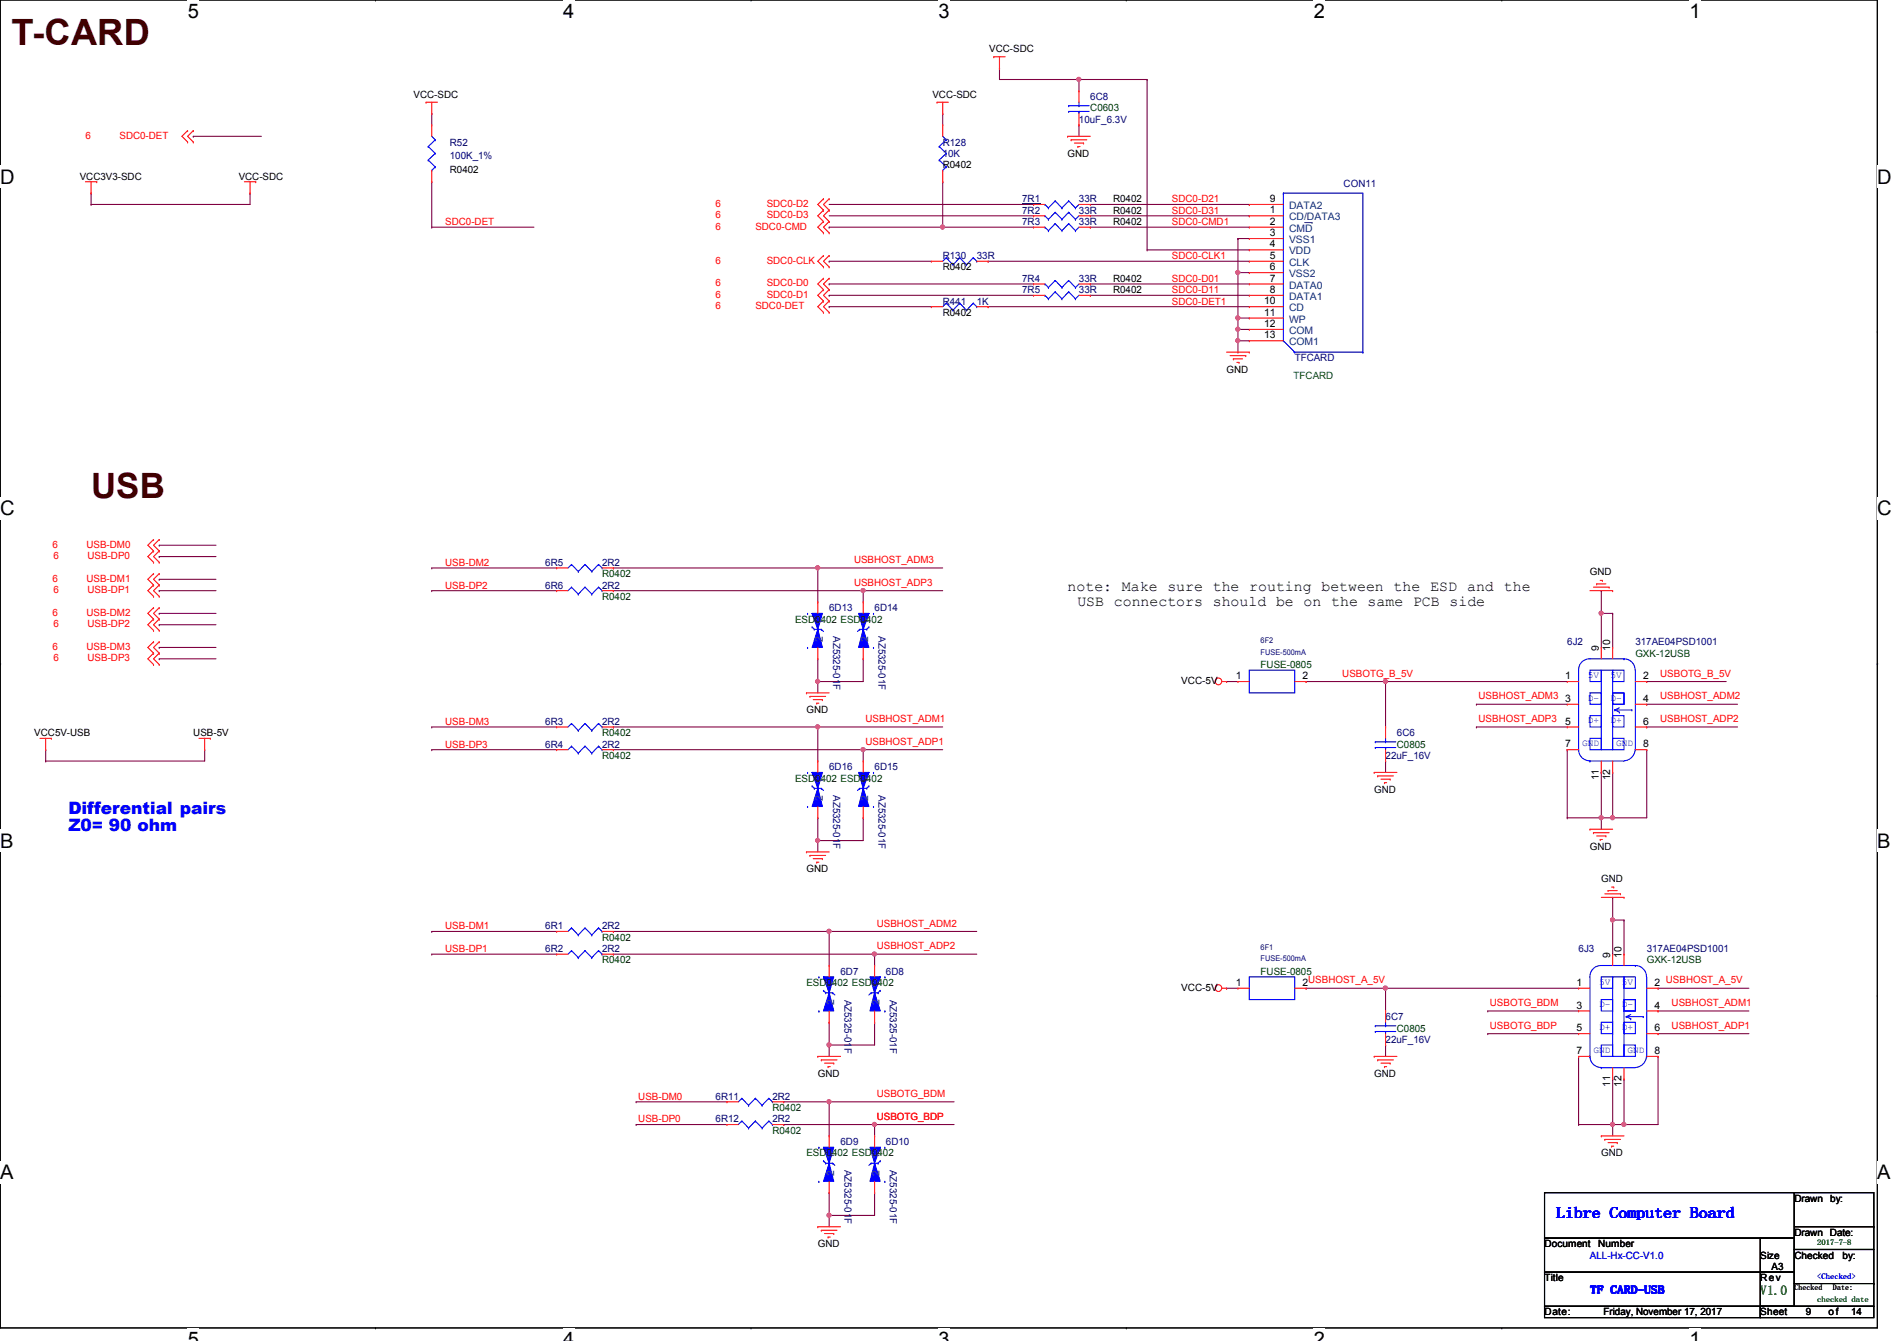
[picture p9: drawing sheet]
<svg xmlns="http://www.w3.org/2000/svg" width="297mm" height="210mm" viewBox="0 0 297 210" stroke-linecap="round" stroke-linejoin="round" font-family="sans-serif">
<path d="M0 0h294v207.9h-294z" fill="none" stroke="#000" stroke-width=".17"/>
<g fill="#fff">
<path d="M29.4 0h1.8v3.5h-1.8z"/>
<path d="M29.4 207.9h1.8v2h-1.8z"/>
</g>
<path d="M58.8 0h.1M58.8 207.9h.1" fill="none" stroke="#000" stroke-width=".17"/>
<g fill="#fff">
<path d="M88.2 0h1.7v3.5h-1.7z"/>
<path d="M88.2 207.9h1.7v2h-1.7z"/>
</g>
<path d="M117.6 0h.1M117.6 207.9h.1" fill="none" stroke="#000" stroke-width=".17"/>
<g fill="#fff">
<path d="M147 0h1.7v3.5h-1.7z"/>
<path d="M147 207.9h1.7v2h-1.7z"/>
</g>
<path d="M176.4 0h.1M176.4 207.9h.1" fill="none" stroke="#000" stroke-width=".17"/>
<g fill="#fff">
<path d="M205.7 0h1.8v3.5h-1.8z"/>
<path d="M205.7 207.9h1.8v2h-1.8z"/>
</g>
<path d="M235.2 0h.1M235.2 207.9h.1" fill="none" stroke="#000" stroke-width=".17"/>
<g fill="#fff">
<path d="M264.5 0h1.8v3.5h-1.8z"/>
<path d="M264.5 207.9h1.8v2h-1.8z"/>
<path d="M0 26h2.3v3.4h-2.3z"/>
<path d="M294 26h2.2v3.4h-2.2z"/>
<path d="M0 77.9h2.3v3.5h-2.3z"/>
<path d="M294 77.9h2.2v3.5h-2.2z"/>
</g>
<path d="M0 51.9h.1M294 51.9h.1" fill="none" stroke="#000" stroke-width=".17"/>
<g fill="#fff">
<path d="M0 129.9h2.1v3.4h-2.1z"/>
<path d="M294 129.9h2v3.4h-2z"/>
</g>
<path d="M0 103.9h.1M294 103.9h.1" fill="none" stroke="#000" stroke-width=".17"/>
<path d="M0 103.9h.1M294 103.9h.1" fill="none" stroke="#000" stroke-width=".16"/>
<g fill="#fff">
<path d="M0 181.8h2.1v3.5h-2.1z"/>
<path d="M294 181.8h2v3.5h-2z"/>
</g>
<path d="M0 155.9h.1M294 155.9h.1" fill="none" stroke="#000" stroke-width=".17"/>
<g fill="none" stroke="#800040" stroke-width=".17">
<path d="M67.6 17.8h.1M67.6 17.8v1.8M14.3 30.2h.1M14.3 32h.1M14.3 30.2v1.8M30.3 21.3h.1M30.3 21.3h10.6M39.2 30.2h.1M39.2 30.2v1.8h-24.9M67.6 35.6h.1M67.6 28.4h.1M67.6 35.6h16"/>
<path d="M67.6 28.4v7.2M193.8 49.8h.1M193.8 49.8h1.8M24.9 85.3h.1M24.9 87.1h.1M24.9 85.3h8.9M24.9 87.1h8.9M7.2 117.3h.1M7.2 119.1h.1M7.2 117.3v1.8M32 117.3h.1M32 117.3v1.8h-24.8"/>
</g>
<circle cx="193.8" cy="49.8" r=".32" fill="#f0f"/>
<circle cx="193.8" cy="49.8" r=".32" fill="none" stroke="#f0f" stroke-width=".17"/>
<g fill="none" stroke="#800040" stroke-width=".17">
<path d="M147.6 17.8h.1M147.6 17.8v1.8M129.8 35.6h.1M129.8 33.8h32M129.8 35.6h32M129.8 32h32M147.6 35.6h.1M147.6 28.4h.1M147.6 28.4v7.2M161.8 33.8h.1M161.8 32h.1M129.8 44.4h.1"/>
<path d="M129.8 46.2h.1M129.8 48h.1M129.8 44.4h32M129.8 46.2h32M129.8 48h16M154.7 40.9h.1M154.7 40.9h40.9M193.8 49.8h.1M193.8 51.6h.1M193.8 49.8v1.8M193.8 51.6h1.8"/>
</g>
<circle cx="147.6" cy="35.5" r=".32" fill="#f0f"/>
<circle cx="147.6" cy="35.5" r=".32" fill="none" stroke="#f0f" stroke-width=".17"/>
<path d="M193.8 42.7h.1M193.8 53.3h.1M193.8 42.7h1.8M193.8 51.6v1.7" fill="none" stroke="#800040" stroke-width=".17"/>
<circle cx="193.8" cy="51.5" r=".32" fill="#f0f"/>
<circle cx="193.8" cy="51.5" r=".32" fill="none" stroke="#f0f" stroke-width=".17"/>
<circle cx="193.8" cy="53.3" r=".32" fill="#f0f"/>
<circle cx="193.8" cy="53.3" r=".32" fill="none" stroke="#f0f" stroke-width=".17"/>
<path d="M156.5 10.7h.1M156.5 10.7v1.7h12.4M168.9 12.4h.1" fill="none" stroke="#800040" stroke-width=".17"/>
<circle cx="168.9" cy="12.4" r=".32" fill="#f0f"/>
<circle cx="168.9" cy="12.4" r=".32" fill="none" stroke="#f0f" stroke-width=".17"/>
<path d="M179.6 12.4h.1M179.6 12.4v26.7M179.6 39.1h.1M179.6 39.1h16M193.8 37.3h.1M193.8 37.3v5.4" fill="none" stroke="#800040" stroke-width=".17"/>
<circle cx="193.8" cy="42.6" r=".32" fill="#f0f"/>
<circle cx="193.8" cy="42.6" r=".32" fill="none" stroke="#f0f" stroke-width=".17"/>
<g fill="none" stroke="#800040" stroke-width=".17">
<path d="M193.8 37.3h.1M193.8 37.3h1.8M129.8 40.9h.1M129.8 40.9h16M154.7 48h.1M154.7 48h40.9M193.8 42.7h.1M193.8 42.7v7.1M204.5 106.7h.1M204.5 106.7h12.5M217 106.7h.1M217 119.1h.1"/>
<path d="M217 106.7v7.1M217 119.1v1.8M136.9 176h.1M136.9 176h12.5M129.8 186.7h.1M129.8 186.7v3.5"/>
</g>
<circle cx="136.9" cy="176" r=".32" fill="#f0f"/>
<circle cx="136.9" cy="176" r=".32" fill="none" stroke="#f0f" stroke-width=".17"/>
<path d="M217 106.7h.1M217 106.7h28.4" fill="none" stroke="#800040" stroke-width=".17"/>
<circle cx="216.9" cy="106.7" r=".32" fill="#f0f"/>
<circle cx="216.9" cy="106.7" r=".32" fill="none" stroke="#f0f" stroke-width=".17"/>
<path d="M192.1 106.7h.1M192.1 106.7h1.7M129.8 190.2h.1M129.8 190.2v1.8M136.9 186.7h.1M136.9 186.7v3.5h-7.1" fill="none" stroke="#800040" stroke-width=".17"/>
<circle cx="129.8" cy="190.2" r=".32" fill="#f0f"/>
<circle cx="129.8" cy="190.2" r=".32" fill="none" stroke="#f0f" stroke-width=".17"/>
<path d="M129.8 145.8h.1M129.8 145.8h23.1" fill="none" stroke="#800040" stroke-width=".17"/>
<circle cx="129.8" cy="145.8" r=".32" fill="#f0f"/>
<circle cx="129.8" cy="145.8" r=".32" fill="none" stroke="#f0f" stroke-width=".17"/>
<path d="M136.9 149.4h.1M136.9 149.4h16" fill="none" stroke="#800040" stroke-width=".17"/>
<circle cx="136.9" cy="149.3" r=".32" fill="#f0f"/>
<circle cx="136.9" cy="149.3" r=".32" fill="none" stroke="#f0f" stroke-width=".17"/>
<path d="M204.5 154.7h.1M204.5 154.7h42.7M217 154.7h.1M217 154.7v3.5M217 163.6h.1M217 163.6v1.8" fill="none" stroke="#800040" stroke-width=".17"/>
<circle cx="216.9" cy="154.7" r=".32" fill="#f0f"/>
<circle cx="216.9" cy="154.7" r=".32" fill="none" stroke="#f0f" stroke-width=".17"/>
<g fill="none" stroke="#800040" stroke-width=".17">
<path d="M250.7 120.9h.1M250.7 128h.1M250.7 120.9v8.9M252.5 120.9h.1M252.5 120.9v7.1h-1.8M96.1 145.8h.1M96.1 149.4h.1M96.1 145.8h33.7M96.1 149.4h40.8M129.8 145.8h.1M129.8 145.8v5.3M136.9 149.4h.1"/>
<path d="M136.9 149.4v1.7M192.1 154.7h.1M192.1 154.7h1.7M233 158.2h.1M233 158.2h14.2M259.6 158.2h.1M259.6 158.2h14.3M99.6 172.5h.1M99.6 172.5h14.2M122.7 176h.1M122.7 176h14.2M129.8 172.5h.1"/>
<path d="M129.8 172.5v5.3M136.9 176h.1M136.9 176v1.8M233 161.8h.1M233 161.8h14.2M259.6 161.8h.1M259.6 161.8h14.3"/>
</g>
<circle cx="250.7" cy="128" r=".32" fill="#f0f"/>
<circle cx="250.7" cy="128" r=".32" fill="none" stroke="#f0f" stroke-width=".17"/>
<g fill="none" stroke="#800040" stroke-width=".17">
<path d="M250.7 96h.1M250.7 96v5.3M250.7 96h1.8M252.5 96h.1M252.5 96v5.3M96.1 117.3h.1M96.1 113.8h.1M96.1 117.3h39.1M96.1 113.8h32M128.1 113.8h.1M128.1 113.8v5.3M135.2 117.3h.1"/>
<path d="M135.2 117.3v1.8"/>
</g>
<circle cx="250.7" cy="96" r=".32" fill="#f0f"/>
<circle cx="250.7" cy="96" r=".32" fill="none" stroke="#f0f" stroke-width=".17"/>
<g fill="none" stroke="#800040" stroke-width=".17">
<path d="M96.1 88.9h.1M96.1 92.5h.1M96.1 88.9h32M96.1 92.5h39.1M128.1 88.9h.1M128.1 88.9v5.3M135.2 92.5h.1M135.2 92.5v1.7M250.7 92.5h.1M250.7 92.5v3.5M122.7 172.5h.1M122.7 172.5h26.7"/>
<path d="M129.8 172.5h.1"/>
</g>
<circle cx="129.8" cy="172.4" r=".32" fill="#f0f"/>
<circle cx="129.8" cy="172.4" r=".32" fill="none" stroke="#f0f" stroke-width=".17"/>
<path d="M128.1 88.9h.1M128.1 88.9h19.5" fill="none" stroke="#800040" stroke-width=".17"/>
<circle cx="128" cy="88.9" r=".32" fill="#f0f"/>
<circle cx="128" cy="88.9" r=".32" fill="none" stroke="#f0f" stroke-width=".17"/>
<path d="M135.2 92.5h.1M135.2 92.5h12.4" fill="none" stroke="#800040" stroke-width=".17"/>
<circle cx="135.1" cy="92.4" r=".32" fill="#f0f"/>
<circle cx="135.1" cy="92.4" r=".32" fill="none" stroke="#f0f" stroke-width=".17"/>
<path d="M128.1 103.1h.1M128.1 103.1v3.6" fill="none" stroke="#800040" stroke-width=".17"/>
<circle cx="128" cy="106.7" r=".32" fill="#f0f"/>
<circle cx="128" cy="106.7" r=".32" fill="none" stroke="#f0f" stroke-width=".17"/>
<path d="M128.1 106.7h.1M128.1 106.7v1.8M135.2 103.1h.1M135.2 103.1v3.6h-7.1M245.4 117.3h.1M245.4 117.3v10.7M257.8 106.7h.1M257.8 106.7h12.5M245.4 128h.1M245.4 128h5.3M129.8 160h.1M129.8 160v3.6" fill="none" stroke="#800040" stroke-width=".17"/>
<circle cx="129.8" cy="163.5" r=".32" fill="#f0f"/>
<circle cx="129.8" cy="163.5" r=".32" fill="none" stroke="#f0f" stroke-width=".17"/>
<path d="M252.5 128h.1M252.5 128h5.3" fill="none" stroke="#800040" stroke-width=".17"/>
<circle cx="252.5" cy="128" r=".32" fill="#f0f"/>
<circle cx="252.5" cy="128" r=".32" fill="none" stroke="#f0f" stroke-width=".17"/>
<path d="M257.8 117.3h.1M257.8 117.3v10.7M252.5 144h.1M252.5 140.5h.1M252.5 140.5v8.9M252.5 144h1.8M254.3 144h.1M254.3 144v5.4" fill="none" stroke="#800040" stroke-width=".17"/>
<circle cx="252.5" cy="144" r=".32" fill="#f0f"/>
<circle cx="252.5" cy="144" r=".32" fill="none" stroke="#f0f" stroke-width=".17"/>
<path d="M254.3 176h.1M254.3 176h5.3" fill="none" stroke="#800040" stroke-width=".17"/>
<circle cx="254.3" cy="176" r=".32" fill="#f0f"/>
<circle cx="254.3" cy="176" r=".32" fill="none" stroke="#f0f" stroke-width=".17"/>
<path d="M252.5 176h.1M252.5 176v1.8" fill="none" stroke="#800040" stroke-width=".17"/>
<circle cx="252.5" cy="176" r=".32" fill="#f0f"/>
<circle cx="252.5" cy="176" r=".32" fill="none" stroke="#f0f" stroke-width=".17"/>
<g fill="none" stroke="#800040" stroke-width=".17">
<path d="M128.1 113.8h.1M128.1 113.8h19.5M257.8 110.2h.1M257.8 113.8h.1M257.8 110.2h14.3M257.8 113.8h14.3M259.6 154.7h.1M259.6 154.7h14.3M247.2 165.4h.1M247.2 176h.1M247.2 165.4v10.6M252.5 168.9h.1"/>
<path d="M252.5 168.9v7.1h-5.3M254.3 168.9h.1M254.3 168.9v7.1M259.6 165.4h.1M259.6 165.4v10.6"/>
</g>
<circle cx="128" cy="113.8" r=".32" fill="#f0f"/>
<circle cx="128" cy="113.8" r=".32" fill="none" stroke="#f0f" stroke-width=".17"/>
<path d="M135.2 117.3h.1M135.2 117.3h12.4" fill="none" stroke="#800040" stroke-width=".17"/>
<circle cx="135.1" cy="117.3" r=".32" fill="#f0f"/>
<circle cx="135.1" cy="117.3" r=".32" fill="none" stroke="#f0f" stroke-width=".17"/>
<path d="M128.1 128h.1M128.1 128v3.6" fill="none" stroke="#800040" stroke-width=".17"/>
<circle cx="128" cy="131.5" r=".32" fill="#f0f"/>
<circle cx="128" cy="131.5" r=".32" fill="none" stroke="#f0f" stroke-width=".17"/>
<g fill="none" stroke="#800040" stroke-width=".17">
<path d="M168.9 19.6h.1M168.9 12.4h.1M168.9 12.4v1.8M168.9 19.6v1.7M168.9 12.4h10.7M170.7 35.6h.1M170.7 35.6h24.9M170.7 33.8h24.9M170.7 32h24.9M195.6 33.8h.1M195.6 32h.1M170.7 46.2h.1"/>
<path d="M170.7 44.4h.1M170.7 46.2h24.9M170.7 44.4h24.9M193.8 53.3h.1M193.8 55.1h.1M193.8 53.3h1.8M193.8 53.3v1.8M24.9 90.7h.1M24.9 92.5h.1M24.9 96h.1M24.9 97.8h.1M24.9 90.7h8.9"/>
<path d="M24.9 92.5h8.9M24.9 96h8.9M24.9 97.8h8.9M67.6 88.9h.1M67.6 92.5h.1M67.6 92.5h19.6M67.6 88.9h19.6M24.9 101.3h.1M24.9 103.1h.1M24.9 101.3h8.9M24.9 103.1h8.9M67.6 113.8h.1"/>
<path d="M67.6 117.3h.1M67.6 113.8h19.6M67.6 117.3h19.6M231.2 110.2h.1M231.2 113.8h.1M231.2 110.2h14.2M231.2 113.8h14.2M128.1 131.6h.1M128.1 131.6v1.7M135.2 128h.1M135.2 128v3.6h-7.1M67.6 145.8h.1"/>
<path d="M67.6 149.4h.1M67.6 145.8h19.6M67.6 149.4h19.6M99.6 176h.1M99.6 176h14.2M129.8 163.6h.1M129.8 163.6v1.8M136.9 160h.1M136.9 160v3.6h-7.1M252.5 176h.1M252.5 176h1.8"/>
</g>
<g fill="none" stroke="#f00" stroke-width=".17">
<path d="M66.7 16h.1M66.7 16h1.8M67.6 17.8h.1M67.6 16v1.8M146.7 16h.1M146.7 16h1.8M147.6 17.8h.1M147.6 16v1.8M155.6 8.9h.1M155.6 8.9h1.8M156.5 10.7h.1M156.5 8.9v1.8"/>
<path d="M13.4 28.4h1.8M14.3 30.2h.1M14.3 28.4v1.8M15.2 28.4h.1M29.4 22.2h.1M29.4 20.4h.1M29.4 20.4l-.9 .9 .9 .9M30.3 22.2h.1M30.3 20.4h.1M30.3 20.4l-.9 .9 .9 .9M38.3 28.4h1.7M39.2 30.2h.1"/>
<path d="M39.2 28.4v1.8M40 28.4h.1M128.9 34.7h.1M128.9 32.9h.1M128.9 36.4h.1M128.9 31.1h.1M128.9 32.9l-.8 .9 .8 .9M128.9 34.7l-.8 .9 .8 .8M128.9 31.1l-.8 .9 .8 .9M129.8 34.7h.1M129.8 32.9h.1M129.8 36.4h.1"/>
<path d="M129.8 31.1h.1M129.8 32.9l-.9 .9 .9 .9M129.8 34.7l-.9 .9 .9 .8M129.8 31.1l-.9 .9 .9 .9M167.2 21.3h.1M167.2 21.3h3.5M167.7 21.9h.1M167.7 21.9h2.5M168.2 22.4h1.5M168.8 22.9h.1M168.8 22.9h.3M169.7 22.4h.1"/>
<path d="M128.9 48.9h.1M128.9 47.1h.1M128.9 41.8h.1M128.9 40h.1M128.9 45.3h.1M128.9 43.6h.1M128.9 47.1l-.8 .9 .8 .9M128.9 40l-.8 .9 .8 .9M128.9 43.6l-.8 .8 .8 .9M128.9 45.3l-.8 .9 .8 .9M129.8 48.9h.1M129.8 47.1h.1"/>
<path d="M129.8 41.8h.1M129.8 40h.1M129.8 45.3h.1M129.8 43.6h.1M129.8 47.1l-.9 .9 .9 .9M129.8 40l-.9 .9 .9 .9M129.8 43.6l-.9 .8 .9 .9M129.8 45.3l-.9 .9 .9 .9M192.1 55.1h3.5M192.6 55.7h2.5M193.1 56.2h.1M193.1 56.2h1.5"/>
<path d="M193.7 56.7h.3M194 56.7h.1M195.1 55.7h.1M195.6 55.1h.1M24 84.5h.1M24 86.2h.1M24 88h.1M24 89.8h.1M24 91.6h.1M24 93.3h.1M24 95.1h.1M24 96.9h.1"/>
<path d="M24 98.7h.1M24 84.5l-.8 .8 .8 .9M24 86.2l-.8 .9 .8 .9M24 89.8l-.8 .9 .8 .9M24 91.6l-.8 .9 .8 .8M24 95.1l-.8 .9 .8 .9M24 96.9l-.8 .9 .8 .9M24.9 84.5h.1M24.9 86.2h.1M24.9 88h.1M24.9 89.8h.1M24.9 91.6h.1"/>
<path d="M24.9 93.3h.1M24.9 95.1h.1M24.9 96.9h.1M24.9 98.7h.1M24.9 84.5l-.9 .8 .9 .9M24.9 86.2l-.9 .9 .9 .9M24.9 89.8l-.9 .9 .9 .9M24.9 91.6l-.9 .9 .9 .8M24.9 95.1l-.9 .9 .9 .9M24.9 96.9l-.9 .9 .9 .9M249 92.5h3.5M249.5 91.9h2.5"/>
<path d="M250 91.4h.1M250 91.4h1.5M250.6 90.8h.3M250.9 90.8h.1M252 91.9h.1M252.5 92.5h.1M6.3 115.6h1.7M7.2 117.3h.1M7.2 115.6v1.7M8 115.6h.1M24 100.5h.1M24 102.2h.1"/>
<path d="M24 104h.1M24 100.5l-.8 .8 .8 .9M24 102.2l-.8 .9 .8 .9M24.9 100.5h.1M24.9 102.2h.1M24.9 104h.1M24.9 100.5l-.9 .8 .9 .9M24.9 102.2l-.9 .9 .9 .9M31.2 115.6h1.7M32 117.3h.1M32 115.6v1.7M32.9 115.6h.1"/>
<path d="M126.3 108.5h.1M126.3 108.5h3.5M126.8 109h.1M126.8 109h2.5M127.3 109.5h1.5M127.9 110.1h.1M127.9 110.1h.3M128.8 109.5h.1M191.3 106.7h.8M192.1 106.7h.1M126.3 133.3h.1M126.3 133.3h3.5"/>
<path d="M126.8 133.9h.1M126.8 133.9h2.5M127.3 134.4h1.5M127.9 135h.1M127.9 135h.3M128.8 134.4h.1M215.2 120.9h.1M215.2 120.9h3.5M215.7 121.5h.1M215.7 121.5h2.5M216.2 122h1.5M216.8 122.5h.1"/>
<path d="M216.8 122.5h.3M217.7 122h.1M249 129.8h.1M249 129.8h3.5M249.5 130.3h.1M249.5 130.3h2.5M250 130.9h1.5M250.6 131.4h.1M250.6 131.4h.3M251.3 139.9h2.4M251.5 130.9h.1M251.8 139.4h.1"/>
<path d="M251.8 139.4h1.4M252.3 138.9h.4M252.7 138.9h.1M253.7 139.9h.1M191.3 154.7h.8M192.1 154.7h.1M247.2 154.7h.1M247.2 158.2h.1M247.2 154.7h1.8M247.2 158.2h1.8M250.7 140.5h3.6M252.5 149.4h.1"/>
<path d="M252.5 149.4v1.7M254.3 140.5h.1M254.3 149.4h.1M254.3 149.4v1.7M257.8 154.7h1.8M257.8 158.2h1.8M259.6 154.7h.1M259.6 158.2h.1M128.1 165.4h.1M128.1 165.4h3.5M128.6 165.9h.1M128.6 165.9h2.5"/>
<path d="M129.1 166.4h1.5M129.7 167h.1M129.7 167h.3M130.6 166.4h.1M215.2 165.4h.1M215.2 165.4h3.5M215.7 165.9h.1M215.7 165.9h2.5M216.2 166.4h1.5M216.8 167h.1M216.8 167h.3M217.7 166.4h.1"/>
<path d="M247.2 161.8h.1M247.2 165.4h.1M247.2 165.4h1.8M247.2 161.8h1.8M250.7 177.8h.1M250.7 177.8h3.6M251.3 178.4h.1M251.3 178.4h2.4M251.8 178.9h1.4M252.3 179.4h.1M252.3 179.4h.4M252.5 168.9h.1"/>
<path d="M252.5 167.1v1.8M253.2 178.9h.1M254.3 168.9h.1M254.3 167.1v1.8M257.8 165.4h1.8M257.8 161.8h1.8M259.6 161.8h.1M259.6 165.4h.1M128.1 192h.1M128.1 192h3.5M128.6 192.6h.1M128.6 192.6h2.5"/>
<path d="M129.1 193.1h1.5M129.7 193.6h.1M129.7 193.6h.3M130.6 193.1h.1"/>
<circle cx="190.8" cy="106.7" r=".52"/>
<circle cx="190.8" cy="154.7" r=".52"/>
</g>
<g fill="none" stroke="#000" stroke-width=".17">
<path d="M241.8 199.1h39.2v5.4h-39.2zM241.8 193.8h39.2v5.3h-39.2zM241.8 186.7h39.2v7.1h-39.2zM275.6 193.8h5.4v5.3h-5.4zM275.6 199.1h5.4v5.4h-5.4zM281 186.7h12.4v8.9h-12.4zM281 195.6h12.4v8.9h-12.4zM281 192h12.4M293.4 192h.1M241.8 204.5h33.8v1.7h-33.8zM275.6 204.5h17.8v1.7h-17.8zM281 200.9h12.4"/>
<path d="M293.4 200.9h.1"/>
</g>
<g fill="none" stroke="#00f" stroke-width=".17">
<path d="M250.7 156.5h1.8v1.7h-1.8zM250.7 152.9h1.8v1.8h-1.8zM252.5 152.9h1.8v12.5h-1.8zM254.3 152.9h1.8v1.8h-1.8zM254.3 156.5h1.8v1.7h-1.8zM254.6 159.1h.1M254.6 159.1h2.7M254.6 159.1l.8 .4M255.4 159.5h.1M255.4 158.8l-.8 .3M256.1 151.1h-5.4a1.72 1.72 0 0 0-1.7 1.8v12.5M256.1 151.1h.1"/>
<path d="M256.1 151.1a1.74 1.74 0 0 1 1.7 1.8M257.3 159.1h.1M257.8 152.9v12.5M128.2 179.6h.1M249 165.4a1.74 1.74 0 0 0 1.7 1.7M249 165.4h.1M250.7 163.6h1.8v1.8h-1.8zM250.7 160h1.8v1.8h-1.8zM250.7 167.1h.1M250.7 167.1h5.4M254.3 160h1.8v1.8h-1.8zM254.3 163.6h1.8v1.8h-1.8z"/>
<path d="M257.8 165.4a1.83 1.83 0 0 1-1.7 1.7M257.8 165.4h.1M128.2 184.9h.1"/>
</g>
<path d="M129.8 182.1v.3v-.3l.8 2.8h-1.7z" fill-rule="evenodd" fill="#00f"/>
<path d="M129.3 182.1h.1M129.3 182.1h1.1M129.8 182.1v.3v-.3l.8 2.8h-1.7z" fill="none" stroke="#00f" stroke-width=".17"/>
<path d="M128.9 179.6l.9 1.8-.9-1.8h1.7l-.8 2.5z" fill-rule="evenodd" fill="#00f"/>
<g fill="none" stroke="#00f" stroke-width=".17">
<path d="M163.6 44.4h.1M163.6 44.4l.6 .6M164.2 45h.1M165.2 43.9h.1M165.2 43.9l1.1 1.1M165.2 43.9l-1 1.1M166.3 45h.1M167.3 43.9h.1M167.3 43.9l1.1 1.1M167.3 43.9l-1 1.1M168.4 45h.1M168.9 44.4l-.5 .6"/>
<path d="M136.8 96h.1M136.8 101.3h.1M128.9 179.6l.9 1.8-.9-1.8h1.7l-.8 2.5zM128.9 181.7h.1M128.9 181.7l.4 .4M130.4 182.1h.1M130.4 182.1l.3 .3"/>
</g>
<path d="M161.8 44.4h.1M161.8 44.4h1.8M168.9 44.4h1.8M170.7 44.4h.1M129.8 177.8h.1M129.8 177.8v1.8M129.8 186.7h.1M129.8 184.9v1.8" fill="none" stroke="#f00" stroke-width=".17"/>
<path d="M135.2 98.5v.3v-.3l.9 2.8h-1.7z" fill-rule="evenodd" fill="#00f"/>
<path d="M134.6 98.5h1.1M135.2 98.5v.3v-.3l.9 2.8h-1.7zM135.7 98.5h.1" fill="none" stroke="#00f" stroke-width=".17"/>
<path d="M134.4 96h1.7l-.9 1.8 .9-1.8-.9 2.5z" fill-rule="evenodd" fill="#00f"/>
<path d="M134.4 96h1.7l-.9 1.8 .9-1.8-.9 2.5zM134.6 98.5h.1M134.6 98.5l-.3 .3M136.1 98.1h.1M136.1 98.1l-.4 .4M136.8 120.9h.1M136.8 126.2h.1" fill="none" stroke="#00f" stroke-width=".17"/>
<path d="M135.2 94.2h.1M135.2 94.2v1.8M135.2 103.1h.1M135.2 101.3v1.8" fill="none" stroke="#f00" stroke-width=".17"/>
<path d="M135.2 123.4v.3v-.3l.9 2.8h-1.7z" fill-rule="evenodd" fill="#00f"/>
<path d="M134.6 123.4h1.1M135.2 123.4v.3v-.3l.9 2.8h-1.7zM135.7 123.4h.1" fill="none" stroke="#00f" stroke-width=".17"/>
<path d="M134.4 120.9h1.7l-.9 1.8 .9-1.8-.9 2.5z" fill-rule="evenodd" fill="#00f"/>
<path d="M134.4 120.9h1.7l-.9 1.8 .9-1.8-.9 2.5zM134.6 123.4h.1M134.6 123.4l-.3 .3M136.1 123h.1M136.1 123l-.4 .4M128.2 152.9h.1M128.2 158.2h.1" fill="none" stroke="#00f" stroke-width=".17"/>
<path d="M135.2 119.1h.1M135.2 119.1v1.8M135.2 128h.1M135.2 126.2v1.8" fill="none" stroke="#f00" stroke-width=".17"/>
<path d="M129.8 155.4v.3v-.3l.8 2.8h-1.7z" fill-rule="evenodd" fill="#00f"/>
<path d="M129.3 155.4h.1M129.3 155.4h1.1M129.8 155.4v.3v-.3l.8 2.8h-1.7z" fill="none" stroke="#00f" stroke-width=".17"/>
<path d="M128.9 152.9l.9 1.8-.9-1.8h1.7l-.8 2.5z" fill-rule="evenodd" fill="#00f"/>
<g fill="none" stroke="#00f" stroke-width=".17">
<path d="M67.1 22.9h.1M67.1 25.1h.1M67.1 22.9l1.1 1.1M67.1 25.1l1.1 1M67.6 26.7h.1M67.6 21.3l.6 .6M68.2 21.9h.1M68.2 24h.1M68.2 26.1h.1M68.2 21.9l-1.1 1M68.2 24l-1.1 1.1M68.2 26.1l-.6 .6"/>
<path d="M201 30.2h.1M201 30.2v23.1M201 30.2h12.4v24.9M201 53.3h.1M201 53.3l1.7 1.8M202.6 55.1h10.8M202.7 55.1h.1M213.4 55.1h.1M89.5 116.8h.1M89.5 116.8l-.6 .5M89.5 116.8l1 1.1M90.5 117.9h.1"/>
<path d="M91.6 116.8h.1M91.6 116.8l-1.1 1.1M91.6 116.8l1.1 1.1M92.7 117.9h.1M93.7 116.8h.1M93.7 116.8l-1 1.1M93.7 116.8l.6 .5M94.3 117.3h.1M215.3 116.1h.1M215.3 117h.1M215.3 116.1h3.3M215.3 117h3.3"/>
<path d="M217 117h.1M217 116.1h.1M217 115.6v.5M217 117v.3M89.5 148.8h.1M89.5 148.8l-.6 .6M89.5 148.8l1 1.1M90.5 149.9h.1M91.6 148.8h.1M91.6 148.8l-1.1 1.1M91.6 148.8l1.1 1.1M92.7 149.9h.1"/>
<path d="M93.7 148.8h.1M93.7 148.8l-1 1.1M93.7 148.8l.6 .6M94.3 149.4h.1M128.9 152.9l.9 1.8-.9-1.8h1.7l-.8 2.5zM128.9 155h.1M128.9 155l.4 .4M130.4 155.4h.1M130.4 155.4l.3 .3M195.6 152.9h7.1v3.6h-7.1zM138.6 179.6h.1M138.6 184.9h.1"/>
</g>
<g fill="none" stroke="#f00" stroke-width=".17">
<path d="M67.6 19.6h.1M67.6 19.6v1.7M67.6 28.4h.1M67.6 26.7v1.7M195.6 37.3h.1M195.6 39.1h.1M195.6 35.6h.1M195.6 33.8h.1M195.6 32h.1M195.6 37.3h5.4M195.6 39.1h5.4M195.6 35.6h5.4"/>
<path d="M195.6 33.8h5.4M195.6 32h5.4M195.6 40.9h.1M195.6 42.7h.1M195.6 44.4h.1M195.6 46.2h.1M195.6 48h.1M195.6 49.8h.1M195.6 51.6h.1M195.6 53.3h.1M195.6 40.9h5.4M195.6 42.7h5.4"/>
<path d="M195.6 44.4h5.4M195.6 46.2h5.4M195.6 48h5.4M195.6 49.8h5.4M195.6 51.6h5.4M195.6 53.3h5.4M87.2 117.3h.1M87.2 117.3h1.7M94.3 117.3h1.8M96.1 117.3h.1M217 119.1h.1M217 113.8h.1"/>
<path d="M217 113.8v1.8M217 117.3v1.8M87.2 149.4h.1M87.2 149.4h1.7M94.3 149.4h1.8M96.1 149.4h.1M129.8 151.1h.1M129.8 151.1v1.8M129.8 158.2v1.8M193.8 154.7h.1M193.8 154.7h1.8M202.7 154.7h1.8"/>
<path d="M204.5 154.7h.1M129.8 160h.1"/>
</g>
<path d="M204.3 34.8h1.1M205.4 34.8h.1" fill="none" stroke="#004080" stroke-width=".16"/>
<path d="M136.9 182.1v.3v-.3l.9 2.8h-1.6z" fill-rule="evenodd" fill="#00f"/>
<path d="M136.4 182.1h1.1M136.9 182.1v.3v-.3l.9 2.8h-1.6zM137.5 182.1h.1" fill="none" stroke="#00f" stroke-width=".17"/>
<path d="M136.2 179.6h1.6l-.9 1.8 .9-1.8-.9 2.5z" fill-rule="evenodd" fill="#00f"/>
<g fill="none" stroke="#00f" stroke-width=".17">
<path d="M89.5 88.3h.1M89.5 88.3l-.6 .6M89.5 88.3l1 1.2M90.5 89.5h.1M91.6 88.3h.1M91.6 88.3l-1.1 1.2M91.6 88.3l1.1 1.2M92.7 89.5h.1M93.7 88.3h.1M93.7 88.3l-1 1.2M93.7 88.3l.6 .6M94.3 88.9h.1"/>
<path d="M126.4 96h.1M126.4 101.3h.1M89.5 145.2h.1M89.5 145.2l-.6 .6M89.5 145.2l1 1.1M90.5 146.3h.1M91.6 145.2h.1M91.6 145.2l-1.1 1.1M91.6 145.2l1.1 1.1M92.7 146.3h.1M93.7 145.2h.1M93.7 145.2l-1 1.1"/>
<path d="M93.7 145.2l.6 .6M94.3 145.8h.1M116.2 175.5h.1M116.2 175.5l-.6 .5M116.2 175.5l1 1.1M117.2 176.6h.1M118.3 175.5h.1M118.3 175.5l-1.1 1.1M118.3 175.5l1 1.1M119.3 176.6h.1M120.4 175.5h.1M120.4 175.5l-1.1 1.1"/>
<path d="M120.4 175.5l.5 .5M120.9 176h.1M136.2 179.6h1.6l-.9 1.8 .9-1.8-.9 2.5zM136.4 182.1h.1M136.4 182.1l-.3 .3M137.8 181.7h.1M137.8 181.7l-.3 .4"/>
</g>
<g fill="none" stroke="#f00" stroke-width=".17">
<path d="M87.2 88.9h.1M87.2 88.9h1.7M94.3 88.9h1.8M96.1 88.9h.1M87.2 145.8h.1M87.2 145.8h1.7M94.3 145.8h1.8M96.1 145.8h.1M113.8 176h.1M113.8 176h1.8M120.9 176h1.8M122.7 176h.1"/>
<path d="M136.9 177.8h.1M136.9 177.8v1.8M136.9 186.7h.1M136.9 184.9v1.8"/>
</g>
<path d="M128.1 98.5v.3v-.3l.7 2.8h-1.6z" fill-rule="evenodd" fill="#00f"/>
<path d="M127.5 98.5h.1M127.5 98.5h1.1M128.1 98.5v.3v-.3l.7 2.8h-1.6z" fill="none" stroke="#00f" stroke-width=".17"/>
<path d="M127.2 96l.9 1.8-.9-1.8h1.6l-.7 2.5z" fill-rule="evenodd" fill="#00f"/>
<path d="M127.2 96l.9 1.8-.9-1.8h1.6l-.7 2.5zM127.2 98.1h.1M127.2 98.1l.3 .4M128.6 98.5h.1M128.6 98.5l.3 .3M138.6 152.9h.1M138.6 158.2h.1" fill="none" stroke="#00f" stroke-width=".17"/>
<path d="M128.1 94.2h.1M128.1 94.2v1.8M128.1 103.1h.1M128.1 101.3v1.8" fill="none" stroke="#f00" stroke-width=".17"/>
<path d="M136.9 155.4v.3v-.3l.9 2.8h-1.6z" fill-rule="evenodd" fill="#00f"/>
<path d="M136.4 155.4h1.1M136.9 155.4v.3v-.3l.9 2.8h-1.6zM137.5 155.4h.1" fill="none" stroke="#00f" stroke-width=".17"/>
<path d="M136.2 152.9h1.6l-.9 1.8 .9-1.8-.9 2.5z" fill-rule="evenodd" fill="#00f"/>
<g fill="none" stroke="#00f" stroke-width=".17">
<path d="M147.1 22.9h.1M147.1 25.1h.1M147.1 22.9l1.1 1.1M147.1 25.1l1.1 1M147.6 26.7h.1M147.6 21.3l.6 .6M148.2 21.9h.1M148.2 24h.1M148.2 26.1h.1M148.2 21.9l-1.1 1M148.2 24l-1.1 1.1M148.2 26.1l-.6 .6"/>
<path d="M163.6 35.6h.1M163.6 32h.1M163.6 33.8h.1M163.6 35.6l.6 .5M163.6 32l.6 .6M163.6 33.8l.6 .5M164.2 36.1h.1M164.2 32.6h.1M164.2 34.3h.1M165.2 35h.1M165.2 31.5h.1M165.2 33.2h.1"/>
<path d="M165.2 35l1.1 1.1M165.2 35l-1 1.1M165.2 31.5l1.1 1.1M165.2 31.5l-1 1.1M165.2 33.2l1.1 1.1M165.2 33.2l-1 1.1M166.3 36.1h.1M166.3 32.6h.1M166.3 34.3h.1M167.3 35h.1M167.3 31.5h.1M167.3 33.2h.1"/>
<path d="M167.3 35l1.1 1.1M167.3 35l-1 1.1M167.3 31.5l1.1 1.1M167.3 31.5l-1 1.1M167.3 33.2l1.1 1.1M167.3 33.2l-1 1.1M168.4 36.1h.1M168.4 32.6h.1M168.4 34.3h.1M168.9 35.6l-.5 .5M168.9 32l-.5 .6M168.9 33.8l-.5 .5"/>
<path d="M148.2 47.5h.1M148.2 40.3h.1M148.2 47.5l-.6 .5M148.2 47.5l1 1.1M148.2 40.3l-.6 .6M148.2 40.3l1 1.1M149.2 48.6h.1M149.2 41.4h.1M150.3 47.5h.1M150.3 40.3h.1M150.3 47.5l-1.1 1.1M150.3 47.5l1 1.1"/>
<path d="M150.3 40.3l-1.1 1.1M150.3 40.3l1 1.1M151.3 48.6h.1M151.3 41.4h.1M152.4 47.5h.1M152.4 40.3h.1M152.4 47.5l-1.1 1.1M152.4 47.5l.5 .5M152.4 40.3l-1.1 1.1M152.4 40.3l.5 .6M152.9 48h.1M152.9 40.9h.1"/>
<path d="M163.6 46.2h.1M163.6 46.2l.6 .6M164.2 46.8h.1M165.2 45.7h.1M165.2 45.7l1.1 1.1M165.2 45.7l-1 1.1M166.3 46.8h.1M167.3 45.7h.1M167.3 45.7l1.1 1.1M167.3 45.7l-1 1.1M168.4 46.8h.1M168.9 46.2l-.5 .6"/>
<path d="M89.5 113.2h.1M89.5 113.2l-.6 .6M89.5 113.2l1 1.1M90.5 114.3h.1M91.6 113.2h.1M91.6 113.2l-1.1 1.1M91.6 113.2l1.1 1.1M92.7 114.3h.1M93.7 113.2h.1M93.7 113.2l-1 1.1M93.7 113.2l.6 .6M94.3 113.8h.1"/>
<path d="M126.4 120.9h.1M126.4 126.2h.1M136.2 152.9h1.6l-.9 1.8 .9-1.8-.9 2.5zM136.4 155.4h.1M136.4 155.4l-.3 .3M137.8 155h.1M137.8 155l-.3 .4"/>
</g>
<g fill="none" stroke="#f00" stroke-width=".17">
<path d="M147.6 19.6h.1M147.6 19.6v1.7M147.6 28.4h.1M147.6 26.7v1.7M161.8 35.6h.1M161.8 32h.1M161.8 33.8h.1M161.8 35.6h1.8M161.8 32h1.8M161.8 33.8h1.8M168.9 35.6h1.8M168.9 32h1.8"/>
<path d="M168.9 33.8h1.8M170.7 35.6h.1M170.7 32h.1M170.7 33.8h.1M145.8 48h.1M145.8 40.9h.1M145.8 48h1.8M145.8 40.9h1.8M152.9 48h1.8M152.9 40.9h1.8M154.7 48h.1M154.7 40.9h.1"/>
<path d="M161.8 46.2h.1M161.8 46.2h1.8M168.9 46.2h1.8M170.7 46.2h.1M87.2 113.8h.1M87.2 113.8h1.7M94.3 113.8h1.8M96.1 113.8h.1M136.9 151.1h.1M136.9 151.1v1.8M136.9 158.2v1.8M136.9 160h.1"/>
</g>
<path d="M160.1 31.9h2.9" fill="none" stroke="#000080" stroke-width=".16"/>
<path d="M128.1 123.4v.3v-.3l.7 2.8h-1.6z" fill-rule="evenodd" fill="#00f"/>
<path d="M127.5 123.4h.1M127.5 123.4h1.1M128.1 123.4v.3v-.3l.7 2.8h-1.6z" fill="none" stroke="#00f" stroke-width=".17"/>
<path d="M127.2 120.9l.9 1.8-.9-1.8h1.6l-.7 2.5z" fill-rule="evenodd" fill="#00f"/>
<g fill="none" stroke="#00f" stroke-width=".17">
<path d="M167.3 16.6h.1M167.3 17.4h.1M167.3 16.6h3.3M167.3 17.4h3.3M168.9 17.4h.1M168.9 16.6h.1M168.9 16v.6M168.9 17.4v.4M89.5 91.9h.1M89.5 91.9l-.6 .6M89.5 91.9l1 1.1M90.5 93h.1"/>
<path d="M91.6 91.9h.1M91.6 91.9l-1.1 1.1M91.6 91.9l1.1 1.1M92.7 93h.1M93.7 91.9h.1M93.7 91.9l-1 1.1M93.7 91.9l.6 .6M94.3 92.5h.1M195.6 104.9h7.1v3.6h-7.1zM247.2 117.3a1.74 1.74 0 0 0 1.8 1.8M247.2 117.3h.1M249 115.6h1.7v1.7h-1.7z"/>
<path d="M249 112h1.7v1.8h-1.7zM249 108.5h1.7v1.7h-1.7zM249 104.9h1.7v1.8h-1.7zM249 119.1h.1M249 119.1h5.3M250.7 104.9h1.8v12.4h-1.8zM252.5 104.9h1.8v1.8h-1.8zM252.5 108.5h1.8v1.7h-1.8zM252.5 112h1.8v1.8h-1.8zM252.5 115.6h1.8v1.7h-1.8zM252.9 111.1h.1M252.9 111.1h2.6"/>
<path d="M252.9 111.1l.7 .4M253.6 111.5h.1M253.6 110.8l-.7 .3M254.3 103.1h-5.3a1.72 1.72 0 0 0-1.8 1.8v12.4M254.3 103.1h.1M254.3 103.1a1.74 1.74 0 0 1 1.7 1.8M255.5 111.1h.1M256 117.3a1.83 1.83 0 0 1-1.7 1.8M256.1 117.3h.1M256.1 104.9v12.4M127.2 120.9l.9 1.8-.9-1.8h1.6l-.7 2.5zM127.2 123h.1"/>
<path d="M127.2 123l.3 .4M128.6 123.4h.1M128.6 123.4l.3 .3M116.2 171.9h.1M116.2 171.9l-.6 .6M116.2 171.9l1 1.1M117.2 173h.1M118.3 171.9h.1M118.3 171.9l-1.1 1.1M118.3 171.9l1 1.1M119.3 173h.1M120.4 171.9h.1"/>
<path d="M120.4 171.9l-1.1 1.1M120.4 171.9l.5 .6M120.9 172.5h.1M215.3 160.6h.1M215.3 161.5h.1M215.3 160.6h3.3M215.3 161.5h3.3M217 161.5h.1M217 160.6h.1M217 160v.6M217 161.5v.3"/>
</g>
<g fill="none" stroke="#f00" stroke-width=".17">
<path d="M168.9 19.6h.1M168.9 14.2h.1M168.9 14.2v1.8M168.9 17.8v1.8M87.2 92.5h.1M87.2 92.5h1.7M94.3 92.5h1.8M96.1 92.5h.1M128.1 119.1h.1M128.1 119.1v1.8M193.8 106.7h.1M193.8 106.7h1.8"/>
<path d="M202.7 106.7h1.8M204.5 106.7h.1M245.4 106.7h.1M245.4 110.2h.1M245.4 113.8h.1M245.4 117.3h.1M245.4 106.7h1.8M245.4 110.2h1.8M245.4 113.8h1.8M245.4 117.3h1.8M250.7 101.3h.1M250.7 101.3v1.8"/>
<path d="M250.7 119.1v1.8M252.5 101.3h.1M252.5 101.3v1.8M252.5 119.1v1.8M256.1 106.7h1.7M256.1 110.2h1.7M256.1 113.8h1.7M256.1 117.3h1.7M257.8 106.7h.1M257.8 110.2h.1M257.8 113.8h.1M257.8 117.3h.1"/>
<path d="M128.1 128h.1M128.1 126.2v1.8M250.7 120.9h.1M252.5 120.9h.1M217 158.2h.1M217 158.2v1.8M113.8 172.5h.1M113.8 172.5h1.8M120.9 172.5h1.8M122.7 172.5h.1M217 163.6h.1M217 161.8v1.8"/>
</g>
<circle cx="193.8" cy="49.8" r=".32" fill="#f0f"/>
<circle cx="193.8" cy="49.8" r=".32" fill="none" stroke="#f0f" stroke-width=".17"/>
<circle cx="147.6" cy="35.5" r=".32" fill="#f0f"/>
<circle cx="147.6" cy="35.5" r=".32" fill="none" stroke="#f0f" stroke-width=".17"/>
<circle cx="193.8" cy="51.5" r=".32" fill="#f0f"/>
<circle cx="193.8" cy="51.5" r=".32" fill="none" stroke="#f0f" stroke-width=".17"/>
<circle cx="193.8" cy="53.3" r=".32" fill="#f0f"/>
<circle cx="193.8" cy="53.3" r=".32" fill="none" stroke="#f0f" stroke-width=".17"/>
<circle cx="168.9" cy="12.4" r=".32" fill="#f0f"/>
<circle cx="168.9" cy="12.4" r=".32" fill="none" stroke="#f0f" stroke-width=".17"/>
<circle cx="193.8" cy="42.6" r=".32" fill="#f0f"/>
<circle cx="193.8" cy="42.6" r=".32" fill="none" stroke="#f0f" stroke-width=".17"/>
<circle cx="136.9" cy="176" r=".32" fill="#f0f"/>
<circle cx="136.9" cy="176" r=".32" fill="none" stroke="#f0f" stroke-width=".17"/>
<circle cx="216.9" cy="106.7" r=".32" fill="#f0f"/>
<circle cx="216.9" cy="106.7" r=".32" fill="none" stroke="#f0f" stroke-width=".17"/>
<circle cx="129.8" cy="190.2" r=".32" fill="#f0f"/>
<circle cx="129.8" cy="190.2" r=".32" fill="none" stroke="#f0f" stroke-width=".17"/>
<circle cx="129.8" cy="145.8" r=".32" fill="#f0f"/>
<circle cx="129.8" cy="145.8" r=".32" fill="none" stroke="#f0f" stroke-width=".17"/>
<circle cx="136.9" cy="149.3" r=".32" fill="#f0f"/>
<circle cx="136.9" cy="149.3" r=".32" fill="none" stroke="#f0f" stroke-width=".17"/>
<circle cx="216.9" cy="154.7" r=".32" fill="#f0f"/>
<circle cx="216.9" cy="154.7" r=".32" fill="none" stroke="#f0f" stroke-width=".17"/>
<circle cx="250.7" cy="128" r=".32" fill="#f0f"/>
<circle cx="250.7" cy="128" r=".32" fill="none" stroke="#f0f" stroke-width=".17"/>
<circle cx="250.7" cy="96" r=".32" fill="#f0f"/>
<circle cx="250.7" cy="96" r=".32" fill="none" stroke="#f0f" stroke-width=".17"/>
<circle cx="129.8" cy="172.4" r=".32" fill="#f0f"/>
<circle cx="129.8" cy="172.4" r=".32" fill="none" stroke="#f0f" stroke-width=".17"/>
<circle cx="128" cy="88.9" r=".32" fill="#f0f"/>
<circle cx="128" cy="88.9" r=".32" fill="none" stroke="#f0f" stroke-width=".17"/>
<circle cx="135.1" cy="92.4" r=".32" fill="#f0f"/>
<circle cx="135.1" cy="92.4" r=".32" fill="none" stroke="#f0f" stroke-width=".17"/>
<circle cx="128" cy="106.7" r=".32" fill="#f0f"/>
<circle cx="128" cy="106.7" r=".32" fill="none" stroke="#f0f" stroke-width=".17"/>
<circle cx="129.8" cy="163.5" r=".32" fill="#f0f"/>
<circle cx="129.8" cy="163.5" r=".32" fill="none" stroke="#f0f" stroke-width=".17"/>
<circle cx="252.5" cy="128" r=".32" fill="#f0f"/>
<circle cx="252.5" cy="128" r=".32" fill="none" stroke="#f0f" stroke-width=".17"/>
<circle cx="252.5" cy="144" r=".32" fill="#f0f"/>
<circle cx="252.5" cy="144" r=".32" fill="none" stroke="#f0f" stroke-width=".17"/>
<circle cx="254.3" cy="176" r=".32" fill="#f0f"/>
<circle cx="254.3" cy="176" r=".32" fill="none" stroke="#f0f" stroke-width=".17"/>
<circle cx="252.5" cy="176" r=".32" fill="#f0f"/>
<circle cx="252.5" cy="176" r=".32" fill="none" stroke="#f0f" stroke-width=".17"/>
<circle cx="128" cy="113.8" r=".32" fill="#f0f"/>
<circle cx="128" cy="113.8" r=".32" fill="none" stroke="#f0f" stroke-width=".17"/>
<circle cx="135.1" cy="117.3" r=".32" fill="#f0f"/>
<circle cx="135.1" cy="117.3" r=".32" fill="none" stroke="#f0f" stroke-width=".17"/>
<circle cx="128" cy="131.5" r=".32" fill="#f0f"/>
<circle cx="128" cy="131.5" r=".32" fill="none" stroke="#f0f" stroke-width=".17"/>
<text font-size="5.7" fill="#400000" x="1.8" y="7.1">T-CARD</text>
<text font-size="5.5" fill="#400000" x="14.3" y="78">USB</text>
<g font-size="3.1">
<text x="29.4" y="2.8">5</text>
<text x="88.2" y="2.8">4</text>
<text x="147" y="2.8">3</text>
<text x="205.7" y="2.8">2</text>
<text x="264.5" y="2.8">1</text>
<text x="0" y="28.7">D</text>
<text x="294" y="28.7">D</text>
<text x="0" y="80.7">C</text>
<text x="294" y="80.7">C</text>
<text x="0" y="132.7">B</text>
<text x="294" y="132.7">B</text>
<text x="0" y="184.6">A</text>
<text x="294" y="184.6">A</text>
<text x="29.4" y="210.7">5</text>
<text x="88.2" y="210.7">4</text>
<text x="147" y="210.7">3</text>
<text x="205.7" y="210.7">2</text>
<text x="264.5" y="210.7">1</text>
</g>
<g font-size="2.7" fill="#00f">
<text x="10.7" y="127.4">Differential pairs</text>
<text x="10.7" y="130">Z0= 90 ohm</text>
</g>
<text font-size="2.5" fill="#00f" x="243.7" y="190.6">Libre Computer Board</text>
<g font-size="2.3">
<text x="167.2" y="92.6">note: Make sure the routing between the ESD and the</text>
<text x="168.7" y="94.9">USB connectors should be on the same PCB side</text>
</g>
<text font-size="2.1" fill="#008000" x="275.6" y="202.7">V1.0</text>
<text font-size="1.7" fill="#00f" x="249" y="202.4">TF CARD-USB</text>
<g font-size="1.6">
<text x="154.9" y="8.2">VCC-SDC</text>
<text x="64.8" y="15.3">VCC-SDC</text>
<text x="146" y="15.3">VCC-SDC</text>
<text x="12.5" y="28.1">VCC3V3-SDC</text>
<text x="37.4" y="28.1">VCC-SDC</text>
<text x="70.4" y="27.1">R0402</text>
<text x="147.6" y="26.3">R0402</text>
<text x="167.2" y="24.6">GND</text>
<text x="174.3" y="35.2">R0402</text>
<text x="174.3" y="31.7">R0402</text>
<text x="174.3" y="33.4">R0402</text>
<text x="198.8" y="35.2">2</text>
<text x="198.8" y="33.4">1</text>
<text x="198.8" y="31.6">9</text>
<text x="198.8" y="40.5">5</text>
<text x="198.8" y="37">3</text>
<text x="198.8" y="38.7">4</text>
<text x="147.6" y="42.3">R0402</text>
<text x="174.3" y="44.1">R0402</text>
<text x="174.3" y="45.9">R0402</text>
<text x="197.9" y="47.6">10</text>
<text x="198.8" y="42.3">6</text>
<text x="198.8" y="44.1">7</text>
<text x="198.8" y="45.8">8</text>
<text x="147.6" y="49.4">R0402</text>
<text x="197.9" y="49.4">11</text>
<text x="197.9" y="51.2">12</text>
<text x="197.9" y="53">13</text>
<text x="192.1" y="58.3">GND</text>
<text x="249" y="90">GND</text>
<text x="250.4" y="101.9" transform="rotate(-90 250.4 101.9)">9</text>
<text x="252.1" y="101.9" transform="rotate(-90 252.1 101.9)">10</text>
<text x="185" y="107.1">VCC-5V</text>
<text x="193.5" y="106.3">1</text>
<text x="204" y="106.3">2</text>
<text x="245.1" y="106.3">1</text>
<text x="257.3" y="106.3">2</text>
<text x="126.3" y="111.7">GND</text>
<text x="245.1" y="109.9">3</text>
<text x="245.1" y="113.4">5</text>
<text x="257.3" y="109.9">4</text>
<text x="257.3" y="113.4">6</text>
<text x="5.4" y="115.2">VCC5V-USB</text>
<text x="30.3" y="115.2">USB-5V</text>
<text x="245.1" y="117">7</text>
<text x="257.3" y="117">8</text>
<text x="215.2" y="124.1">GND</text>
<text x="250.4" y="122.1" transform="rotate(-90 250.4 122.1)">11</text>
<text x="252.1" y="122.1" transform="rotate(-90 252.1 122.1)">12</text>
<text x="126.3" y="136.6">GND</text>
<text x="249" y="133">GND</text>
<text x="250.7" y="138">GND</text>
<text x="252.1" y="149.9" transform="rotate(-90 252.1 149.9)">9</text>
<text x="253.9" y="149.9" transform="rotate(-90 253.9 149.9)">10</text>
<text x="185" y="155.1">VCC-5V</text>
<text x="193.5" y="154.3">1</text>
<text x="204" y="154.3">2USBHOST_A_5V</text>
<text x="246.8" y="154.3">1</text>
<text x="259.1" y="154.3">2 USBHOST_A_5V</text>
<text x="246.8" y="157.9">3</text>
<text x="246.8" y="161.4">5</text>
<text x="259.1" y="157.9">4</text>
<text x="259.1" y="161.4">6</text>
<text x="246.8" y="165">7</text>
<text x="259.1" y="165">8</text>
<text x="128.1" y="168.6">GND</text>
<text x="215.2" y="168.6">GND</text>
<text x="252.1" y="170.1" transform="rotate(-90 252.1 170.1)">11</text>
<text x="253.9" y="170.1" transform="rotate(-90 253.9 170.1)">12</text>
<text x="250.7" y="181">GND</text>
<text x="281" y="188.1">Drawn by:</text>
<text x="128.1" y="195.2">GND</text>
<text x="241.8" y="195.2">Document</text>
<text x="250.3" y="195.2">Number</text>
<text x="275.6" y="197">Size</text>
<text x="281" y="197">Checked</text>
<text x="281" y="193.5">Drawn Date:</text>
<text x="288.5" y="197">by:</text>
<text x="241.8" y="200.6">Title</text>
<text x="275.6" y="200.6">Rev</text>
<text x="277.4" y="198.8">A3</text>
<text x="241.8" y="205.9">Date:</text>
<text x="251.1" y="205.9">Friday, November 17, 2017</text>
<text x="275.6" y="205.9">Sheet</text>
<text x="282.7" y="205.9">9</text>
<text x="286.3" y="205.9">o f</text>
<text x="289.9" y="205.9">14</text>
</g>
<g font-size="1.6" fill="#000080">
<text x="170.7" y="15.7">6C8</text>
<text x="70.4" y="22.8">R52</text>
<text x="147.6" y="22.8">R128</text>
<text x="168.9" y="19.2">10uF_6.3V</text>
<text x="70.4" y="24.9">100K_1%</text>
<text x="147.6" y="24.6">10K</text>
<text x="210.4" y="29.3">CON11</text>
<text x="160.1" y="35.2">7R3</text>
<text x="160.1" y="31.7">7R1</text>
<text x="160.1" y="33.4">7R2</text>
<text x="168.9" y="35.2">33R</text>
<text x="168.9" y="33.4">33R</text>
<text x="168.9" y="31.7">33R</text>
<text x="147.6" y="40.6">R130</text>
<text x="152.9" y="40.6">33R</text>
<text x="147.6" y="47.7">R441</text>
<text x="152.9" y="47.7">1K</text>
<text x="160.1" y="44.1">7R4</text>
<text x="160.1" y="45.9">7R5</text>
<text x="168.9" y="44.1">33R</text>
<text x="168.9" y="45.9">33R</text>
<text x="202.7" y="56.6">TFCARD</text>
<text x="85.4" y="88.6">6R5</text>
<text x="94.3" y="88.6">2R2</text>
<text x="85.4" y="92.1">6R6</text>
<text x="94.3" y="92.1">2R2</text>
<text x="129.8" y="95.7">6D13</text>
<text x="136.9" y="95.7">6D14</text>
<text x="130.5" y="99.6" transform="rotate(90 130.5 99.6)">AZ5325-01F</text>
<text x="137.6" y="99.6" transform="rotate(90 137.6 99.6)">AZ5325-01F</text>
<text x="245.4" y="101">6J2</text>
<text x="256.1" y="101">317AE04PSD1001</text>
<text x="85.4" y="113.5">6R3</text>
<text x="94.3" y="113.5">2R2</text>
<text x="85.4" y="117">6R4</text>
<text x="94.3" y="117">2R2</text>
<text x="217" y="118.8">22uF_16V</text>
<text x="218.7" y="115.2">6C6</text>
<text x="129.8" y="120.6">6D16</text>
<text x="130.5" y="124.5" transform="rotate(90 130.5 124.5)">AZ5325-01F</text>
<text x="136.9" y="120.6">6D15</text>
<text x="137.6" y="124.5" transform="rotate(90 137.6 124.5)">AZ5325-01F</text>
<text x="85.4" y="149">6R2</text>
<text x="85.4" y="145.5">6R1</text>
<text x="94.3" y="149">2R2</text>
<text x="94.3" y="145.5">2R2</text>
<text x="247.2" y="149">6J3</text>
<text x="257.8" y="149">317AE04PSD1001</text>
<text x="131.6" y="152.6">6D7</text>
<text x="138.7" y="152.6">6D8</text>
<text x="132.2" y="156.5" transform="rotate(90 132.2 156.5)">AZ5325-01F</text>
<text x="139.4" y="156.5" transform="rotate(90 139.4 156.5)">AZ5325-01F</text>
<text x="217" y="159.7">6C7</text>
<text x="217" y="163.2">22uF_16V</text>
<text x="112.1" y="172.1">6R11</text>
<text x="120.9" y="172.1">2R2</text>
<text x="112.1" y="175.7">6R12</text>
<text x="120.9" y="175.7">2R2</text>
<text x="131.6" y="179.2">6D9</text>
<text x="138.7" y="179.2">6D10</text>
<text x="132.2" y="183.1" transform="rotate(90 132.2 183.1)">AZ5325-01F</text>
<text x="139.4" y="183.1" transform="rotate(90 139.4 183.1)">AZ5325-01F</text>
</g>
<g font-size="1.6" fill="#004000">
<text x="170.7" y="17.4">C0603</text>
<text x="94.3" y="90.3">R0402</text>
<text x="94.3" y="93.9">R0402</text>
<text x="124.5" y="97.5">ESD0402 ESD0402</text>
<text x="197.4" y="104.6">FUSE-0805</text>
<text x="256.1" y="102.8">GXK-12USB</text>
<text x="94.3" y="118.8">R0402</text>
<text x="94.3" y="115.2">R0402</text>
<text x="218.7" y="117">C0805</text>
<text x="124.5" y="122.3">ESD0402 ESD0402</text>
<text x="94.3" y="147.2">R0402</text>
<text x="94.3" y="150.8">R0402</text>
<text x="126.3" y="154.3">ESD0402 ESD0402</text>
<text x="197.4" y="152.6">FUSE-0805</text>
<text x="257.8" y="150.8">GXK-12USB</text>
<text x="218.7" y="161.5">C0805</text>
<text x="120.9" y="173.9">R0402</text>
<text x="120.9" y="177.5">R0402</text>
<text x="126.3" y="181">ESD0402 ESD0402</text>
</g>
<g font-size="1.6" fill="#f00">
<text x="13.4" y="21.7">6</text>
<text x="18.7" y="21.7">SDC0-DET</text>
<text x="69.7" y="35.2">SDC0-DET</text>
<text x="112.1" y="35.9">6</text>
<text x="112.1" y="34.2">6</text>
<text x="112.1" y="32.4">6</text>
<text x="118.3" y="35.9">SDC0-CMD</text>
<text x="120.1" y="34.2">SDC0-D3</text>
<text x="120.1" y="32.4">SDC0-D2</text>
<text x="183.5" y="35.2">SDC0-CMD1</text>
<text x="183.5" y="33.4">SDC0-D31</text>
<text x="183.5" y="31.7">SDC0-D21</text>
<text x="112.1" y="41.3">6</text>
<text x="120.1" y="41.3">SDC0-CLK</text>
<text x="183.5" y="40.6">SDC0-CLK1</text>
<text x="112.1" y="44.8">6</text>
<text x="112.1" y="46.6">6</text>
<text x="120.1" y="44.8">SDC0-D0</text>
<text x="120.1" y="46.6">SDC0-D1</text>
<text x="183.5" y="47.7">SDC0-DET1</text>
<text x="183.5" y="45.9">SDC0-D11</text>
<text x="183.5" y="44.1">SDC0-D01</text>
<text x="112.1" y="48.4">6</text>
<text x="118.3" y="48.4">SDC0-DET</text>
<text x="8.2" y="85.7">6</text>
<text x="8.4" y="87.5">6</text>
<text x="13.5" y="85.7">USB-DM0</text>
<text x="13.7" y="87.5">USB-DP0</text>
<text x="69.7" y="88.6">USB-DM2</text>
<text x="133.7" y="88.1">USBHOST_ADM3</text>
<text x="8.2" y="91.1">6</text>
<text x="8.4" y="92.8">6</text>
<text x="13.5" y="91.1">USB-DM1</text>
<text x="13.7" y="92.8">USB-DP1</text>
<text x="69.7" y="92.1">USB-DP2</text>
<text x="133.7" y="91.7">USBHOST_ADP3</text>
<text x="8.2" y="96.4">6</text>
<text x="8.2" y="101.7">6</text>
<text x="8.4" y="98.2">6</text>
<text x="13.5" y="96.4">USB-DM2</text>
<text x="13.5" y="101.7">USB-DM3</text>
<text x="13.7" y="98.2">USB-DP2</text>
<text x="8.4" y="103.5">6</text>
<text x="13.7" y="103.5">USB-DP3</text>
<text x="210.2" y="105.9">USBOTG_B_5V</text>
<text x="260" y="105.9">USBOTG_B_5V</text>
<text x="69.7" y="113.5">USB-DM3</text>
<text x="135.5" y="113">USBHOST_ADM1</text>
<text x="231.5" y="109.5">USBHOST_ADM3</text>
<text x="231.5" y="113">USBHOST_ADP3</text>
<text x="260" y="109.5">USBHOST_ADM2</text>
<text x="260" y="113">USBHOST_ADP2</text>
<text x="69.7" y="117">USB-DP3</text>
<text x="135.5" y="116.6">USBHOST_ADP1</text>
<text x="69.7" y="145.5">USB-DM1</text>
<text x="69.7" y="149">USB-DP1</text>
<text x="137.3" y="145">USBHOST_ADM2</text>
<text x="137.3" y="148.6">USBHOST_ADP2</text>
<text x="233.3" y="157.5">USBOTG_BDM</text>
<text x="233.3" y="161">USBOTG_BDP</text>
<text x="261.7" y="157.5">USBHOST_ADM1</text>
<text x="261.7" y="161">USBHOST_ADP1</text>
<text x="99.9" y="172.1">USB-DM0</text>
<text x="137.3" y="171.7">USBOTG_BDM</text>
<text x="99.9" y="175.7">USB-DP0</text>
<text x="137.3" y="175.3">USBOTG_BDP</text>
</g>
<g font-size="1.6" fill="#004080">
<text x="201.8" y="34.5">CD/DATA3</text>
<text x="201.8" y="32.7">DATA2</text>
<text x="201.8" y="41.6">CLK</text>
<text x="201.8" y="38.1">VSS1</text>
<text x="201.8" y="39.8">VDD</text>
<text x="201.8" y="36.3">CMD</text>
<text x="201.8" y="43.4">VSS2</text>
<text x="201.8" y="45.2">DATA0</text>
<text x="201.8" y="46.9">DATA1</text>
<text x="201.8" y="48.7">CD</text>
<text x="201.8" y="50.5">WP</text>
<text x="201.8" y="52.3">COM</text>
<text x="201.8" y="54.1">COM1</text>
<text x="128.8" y="100.5" transform="rotate(-90 128.8 100.5)">2</text>
<text x="128.8" y="97.8" transform="rotate(-90 128.8 97.8)">1</text>
<text x="135.9" y="100.5" transform="rotate(-90 135.9 100.5)">2</text>
<text x="135.9" y="97.8" transform="rotate(-90 135.9 97.8)">1</text>
<text x="128.8" y="125.3" transform="rotate(-90 128.8 125.3)">2</text>
<text x="128.8" y="122.7" transform="rotate(-90 128.8 122.7)">1</text>
<text x="135.9" y="125.3" transform="rotate(-90 135.9 125.3)">2</text>
<text x="135.9" y="122.7" transform="rotate(-90 135.9 122.7)">1</text>
<text x="130.6" y="154.7" transform="rotate(-90 130.6 154.7)">1</text>
<text x="137.7" y="154.7" transform="rotate(-90 137.7 154.7)">1</text>
<text x="130.6" y="157.4" transform="rotate(-90 130.6 157.4)">2</text>
<text x="137.7" y="157.4" transform="rotate(-90 137.7 157.4)">2</text>
<text x="130.6" y="184" transform="rotate(-90 130.6 184)">2</text>
<text x="130.6" y="181.4" transform="rotate(-90 130.6 181.4)">1</text>
<text x="137.7" y="184" transform="rotate(-90 137.7 184)">2</text>
<text x="137.7" y="181.4" transform="rotate(-90 137.7 181.4)">1</text>
</g>
<text font-size="1.6" fill="#008000" x="202.6" y="59.4">TFCARD</text>
<text font-size="1.6" fill="#8000ff" x="249" y="197">ALL-Hx-CC-V1.0</text>
<g font-size="1.5" fill="#00f">
<text x="248.6" y="106.1">5V</text>
<text x="252.2" y="106.1">5V</text>
<text x="248.6" y="109.7">D-</text>
<text x="248.6" y="113.2">D+</text>
<text x="252.2" y="109.7">D-</text>
<text x="252.2" y="113.2">D+</text>
<text x="247.7" y="116.8">GND</text>
<text x="253.1" y="116.8">GND</text>
<text x="250.4" y="154.1">5V</text>
<text x="254" y="154.1">5V</text>
<text x="250.4" y="157.7">D-</text>
<text x="250.4" y="161.2">D+</text>
<text x="254" y="157.7">D-</text>
<text x="254" y="161.2">D+</text>
<text x="249.5" y="164.8">GND</text>
<text x="254.8" y="164.8">GND</text>
</g>
<g font-size="1.2" fill="#000080">
<text x="197.4" y="100.7">6F2</text>
<text x="197.4" y="102.5">FUSE-500mA</text>
<text x="197.4" y="148.7">6F1</text>
<text x="197.4" y="150.5">FUSE-500mA</text>
</g>
<g font-size="1.2" fill="#008000">
<text x="284.5" y="194.9">2017-7-8</text>
<text x="284.5" y="203.8">checked date</text>
</g>
<g font-size="1.2">
<text x="281" y="202">Checked</text>
<text x="287" y="202">Date:</text>
</g>
<text font-size="1.2" fill="#00f" x="284.5" y="200.2">&lt;Checked&gt;</text>
</svg>
